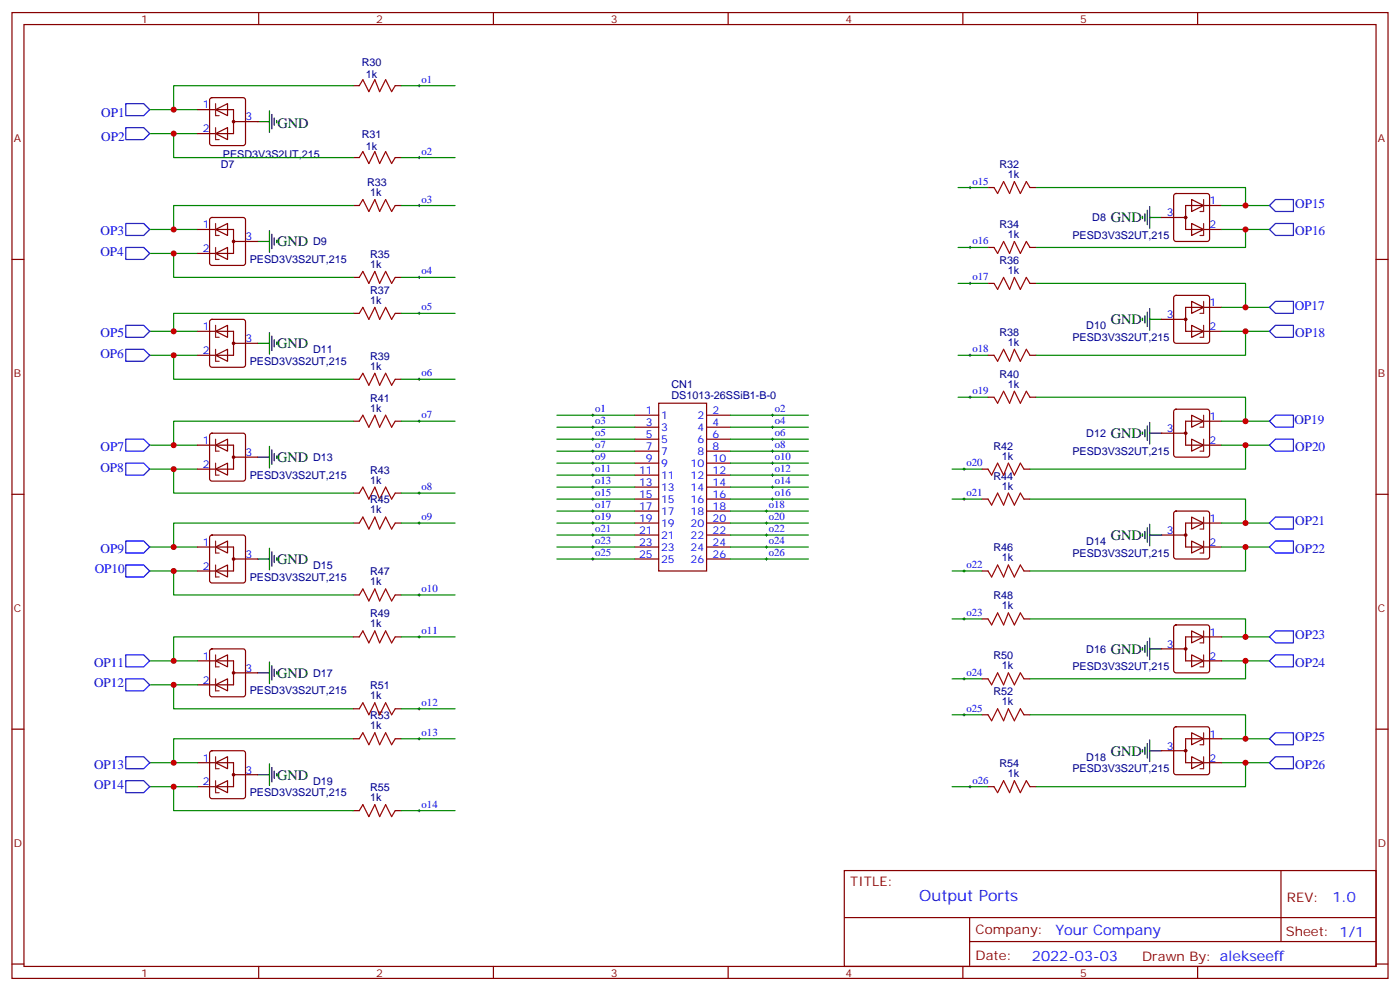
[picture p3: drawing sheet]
<svg xmlns="http://www.w3.org/2000/svg" width="412mm" height="292mm" viewBox="0 0 412 292" stroke-linecap="round" stroke-linejoin="round" font-family="sans-serif">
<g fill="none" stroke="#870000" stroke-width=".35">
<path d="M3.5 3.7h405.4v284.3h-405.4zM7.1 7.2h398.2v277.3h-398.2zM76.2 3.7v3.5M145.3 3.7v3.5M214.5 3.7v3.5M283.6 3.7v3.5M352.8 3.7v3.5M58.2 32.3h10.6v7h-10.6M62 29l.4-.2h9.2l.5 .2 .2 .5v12.7l-.2 .5-.5 .2h-9.2l-.5-.3-.2-.4v-12.7zM63.5 39.3l3.5-1.7v3.5zM63.5 32.3l3.5-1.8v3.5zM68.8 35.8h7"/>
<path d="M104.1 25.2h1.7M116.4 25.2h1.8M104.1 46.4h1.7M116.4 46.4h1.8M291 55.2h1.8M303.4 55.2h1.8M346 57.2l.4-.2h9.2l.5 .2 .2 .5v12.7l-.2 .5-.5 .2h-9.2l-.5-.2-.2-.5v-12.7zM351 58.7l3.5 1.8-3.5 1.8zM3.5 76.4h3.6M58.2 67.6h10.6v7h-10.6M62 64.2l.4-.2h9.2l.5 .2 .2 .5v12.7l-.2 .5-.5 .2h-9.2l-.5-.2-.2-.5v-12.7zM63.5 74.6l3.5-1.8v3.6z"/>
<path d="M63.5 67.6l3.5-1.8v3.5zM68.8 71.1h7M104.1 60.5h1.7M116.4 60.5h1.8M291 72.8h1.8M303.4 72.8h1.8M342.2 64h7M351 65.8l3.5 1.8-3.5 1.7zM359.8 60.5h-10.6v7.1h10.6M405.3 76.4h3.6M58.2 97.5h10.6v7.1h-10.6M62 94.2l.4-.2h9.2l.5 .2 .2 .5v12.7l-.2 .5-.5 .2h-9.2l-.5-.2-.2-.5v-12.7z"/>
<path d="M63.5 97.5l3.5-1.7v3.5zM104.1 81.7h1.7M104.1 92.3h1.7M116.4 81.7h1.8M116.4 92.3h1.8M291 83.4h1.8M303.4 83.4h1.8M342.2 94h7M346 87.2l.4-.2h9.2l.5 .2 .2 .5v12.7l-.2 .5-.5 .2h-9.2l-.5-.3-.2-.4v-12.7zM351 95.8l3.5 1.7-3.5 1.8zM351 88.7l3.5 1.8-3.5 1.8zM359.8 90.5h-10.6v7h10.6"/>
<path d="M63.5 104.6l3.5-1.8v3.6zM68.8 101.1h7M104.1 111.7h1.7M116.4 111.7h1.8M194 118.7h14.1v49.4h-14.1zM291 116.9h1.8M291 104.6h1.8M303.4 116.9h1.8M303.4 104.6h1.8M58.2 131.1h10.6v7h-10.6M62 127.7l.4-.2h9.2l.5 .2 .2 .5v12.7l-.2 .5-.5 .2h-9.2l-.5-.2-.2-.5v-12.7zM63.5 138.1l3.5-1.8v3.6z"/>
<path d="M63.5 131.1l3.5-1.8v3.5zM68.8 134.6h7M104.1 124h1.7M116.4 124h1.8M187 122.2h7M187 125.8h7M187 129.3h7M187 132.8h7M187 136.3h7M187 139.9h7M208.1 122.2h7.1M208.1 125.8h7.1"/>
<path d="M208.1 129.3h7.1M208.1 132.8h7.1M208.1 136.3h7.1M208.1 139.9h7.1M289.3 138.1h1.7M301.6 138.1h1.8M342.2 127.5h7M346 120.7l.4-.2h9.2l.5 .2 .2 .5v12.7l-.2 .5-.5 .2h-9.2l-.5-.2-.2-.5v-12.7zM351 129.3l3.5 1.8-3.5 1.7zM351 122.2l3.5 1.8-3.5 1.8zM359.8 124h-10.6v7.1h10.6M3.5 145.5h3.6"/>
<path d="M62 157.7l.4-.2h9.2l.5 .2 .2 .5v12.7l-.2 .5-.5 .2h-9.2l-.5-.2-.2-.5v-12.7zM104.1 154h1.7M104.1 145.2h1.7M116.4 154h1.8M116.4 145.2h1.8M187 146.9h7M187 154h7M187 157.5h7M187 143.4h7M187 150.5h7M208.1 146.9h7.1M208.1 154h7.1"/>
<path d="M208.1 157.5h7.1M208.1 143.4h7.1M208.1 150.5h7.1M289.3 146.9h1.7M301.6 146.9h1.8M342.2 157.5h7M346 150.7l.4-.2h9.2l.5 .2 .2 .5v12.7l-.2 .5-.5 .2h-9.2l-.5-.3-.2-.4v-12.7zM351 159.3l3.5 1.7-3.5 1.8zM351 152.2l3.5 1.8-3.5 1.8zM359.8 154h-10.6v7h10.6M405.3 145.5h3.6M58.2 161h10.6v7.1h-10.6"/>
<path d="M63.5 168.1l3.5-1.8v3.6zM63.5 161l3.5-1.7v3.5zM68.8 164.6h7M104.1 175.2h1.7M116.4 175.2h1.8M187 161h7M187 164.6h7M208.1 161h7.1M208.1 164.6h7.1M289.3 168.1h1.7M301.6 168.1h1.8M58.2 194.6h10.6v7h-10.6"/>
<path d="M62 191.2l.4-.2h9.2l.5 .2 .2 .5v12.7l-.2 .5-.5 .2h-9.2l-.5-.2-.2-.5v-12.7zM63.5 194.6l3.5-1.8v3.5zM68.8 198.1h7M104.1 187.5h1.7M116.4 187.5h1.8M289.3 182.2h1.7M289.3 199.8h1.7M301.6 182.2h1.8M301.6 199.8h1.8M342.2 191h7M346 184.2l.4-.2h9.2l.5 .2 .2 .5v12.7l-.2 .5-.5 .2h-9.2l-.5-.2-.2-.5v-12.7zM351 192.8l3.5 1.8-3.5 1.7z"/>
<path d="M351 185.7l3.5 1.8-3.5 1.8zM359.8 187.5h-10.6v7.1h10.6M3.5 214.7h3.6M63.5 201.6l3.5-1.8v3.6zM104.1 217.5h1.7M104.1 208.7h1.7M116.4 217.5h1.8M116.4 208.7h1.8M289.3 210.4h1.7M301.6 210.4h1.8M346 214.2l.4-.2h9.2l.5 .2 .2 .5v12.7l-.2 .5-.5 .2h-9.2l-.5-.3-.2-.4v-12.7zM351 215.7l3.5 1.8-3.5 1.8z"/>
<path d="M359.8 217.5h-10.6v7h10.6M405.3 214.7h3.6M58.2 224.5h10.6v7.1h-10.6M62 221.2l.4-.2h9.2l.5 .2 .2 .5v12.7l-.2 .5-.5 .2h-9.2l-.5-.2-.2-.5v-12.7zM63.5 231.6l3.5-1.8v3.6zM63.5 224.5l3.5-1.7v3.5zM68.8 228.1h7M104.1 238.7h1.7M116.4 238.7h1.8M291 231.6h1.8M303.4 231.6h1.8M342.2 221h7"/>
<path d="M351 222.8l3.5 1.7-3.5 1.8zM248.7 256.3h156.6v28.2h-156.6zM377.3 256.3v20.9M248.7 270.1h156.5M285.6 277.2h119.6M285.6 270.1v14.2M3.5 283.8h3.6M76.2 284.5v3.5M145.3 284.5v3.5M214.5 284.5v3.5M283.6 284.5v3.5M352.8 284.5v3.5"/>
<path d="M405.3 283.8h3.6"/>
</g>
<g fill="none" stroke="#a10000" stroke-width=".35">
<path d="M105.8 25.2l1.1-1.7 1.8 3.5 1.7-3.5 1.4 3.5 1.8-3.5 1.8 3.5 1-1.8M105.8 46.4l1.1-1.8 1.8 3.6 1.7-3.6 1.4 3.6 1.8-3.6 1.8 3.6 1-1.8M292.8 55.2l1.1 1.8 1.7-3.6 1.8 3.6 1.4-3.6 1.8 3.6 1.7-3.6 1.1 1.8M105.8 60.5l1.1-1.8 1.8 3.6 1.7-3.6 1.4 3.6 1.8-3.6 1.8 3.6 1-1.8M292.8 72.8l1.1 1.8 1.7-3.5 1.8 3.5 1.4-3.5 1.8 3.5 1.7-3.5 1.1 1.7M105.8 81.7l1.1-1.8 1.8 3.5 1.7-3.5 1.4 3.5 1.8-3.5 1.8 3.5 1-1.7M105.8 92.3l1.1-1.8 1.8 3.5 1.7-3.5 1.4 3.5 1.8-3.5 1.8 3.5 1-1.7M292.8 83.4l1.1 1.8 1.7-3.5 1.8 3.5 1.4-3.5 1.8 3.5 1.7-3.5 1.1 1.7M105.8 111.7l1.1-1.8 1.8 3.5 1.7-3.5 1.4 3.5 1.8-3.5 1.8 3.5 1-1.7M292.8 116.9l1.1 1.8 1.7-3.5 1.8 3.5 1.4-3.5 1.8 3.5 1.7-3.5 1.1 1.7M292.8 104.6l1.1 1.8 1.7-3.6 1.8 3.6 1.4-3.6 1.8 3.6 1.7-3.6 1.1 1.8M105.8 124l1.1-1.8 1.8 3.6 1.7-3.6 1.4 3.6 1.8-3.6 1.8 3.6 1-1.8"/>
<path d="M291 138.1l1.1 1.8 1.8-3.6 1.7 3.6 1.4-3.6 1.8 3.6 1.8-3.6 1 1.8M105.8 145.2l1.1-1.8 1.8 3.5 1.7-3.5 1.4 3.5 1.8-3.5 1.8 3.5 1-1.7M105.8 154l1.1-1.8 1.8 3.6 1.7-3.6 1.4 3.6 1.8-3.6 1.8 3.6 1-1.8M291 146.9l1.1 1.8 1.8-3.5 1.7 3.5 1.4-3.5 1.8 3.5 1.8-3.5 1 1.7M105.8 175.2l1.1-1.8 1.8 3.5 1.7-3.5 1.4 3.5 1.8-3.5 1.8 3.5 1-1.7M291 168.1l1.1 1.8 1.8-3.6 1.7 3.6 1.4-3.6 1.8 3.6 1.8-3.6 1 1.8M105.8 187.5l1.1-1.8 1.8 3.6 1.7-3.6 1.4 3.6 1.8-3.6 1.8 3.6 1-1.8M291 182.2l1.1 1.8 1.8-3.6 1.7 3.6 1.4-3.6 1.8 3.6 1.8-3.6 1 1.8M291 199.8l1.1 1.8 1.8-3.5 1.7 3.5 1.4-3.5 1.8 3.5 1.8-3.5 1 1.7M105.8 217.5l1.1-1.8 1.8 3.6 1.7-3.6 1.4 3.6 1.8-3.6 1.8 3.6 1-1.8M105.8 208.7l1.1-1.8 1.8 3.5 1.7-3.5 1.4 3.5 1.8-3.5 1.8 3.5 1-1.7M291 210.4l1.1 1.8 1.8-3.5 1.7 3.5 1.4-3.5 1.8 3.5 1.8-3.5 1 1.7"/>
<path d="M105.8 238.7l1.1-1.8 1.8 3.5 1.7-3.5 1.4 3.5 1.8-3.5 1.8 3.5 1-1.7M292.8 231.6l1.1 1.8 1.7-3.6 1.8 3.6 1.4-3.6 1.8 3.6 1.7-3.6 1.1 1.8"/>
</g>
<g fill="none" stroke="#000" stroke-width=".35">
<path d="M75.8 35.8h3.6M79.4 32.6v6.4M80.1 33.7v4.2M80.8 34.7v2.2M81.5 35.5v.7M75.8 71.1h3.6M79.4 67.9v6.4M80.1 69v4.2M80.8 70v2.1M81.5 70.7v.7M336.5 63.7v.7M337.3 63v2.1"/>
<path d="M338 61.9v4.2M338.7 60.9v6.3M338.7 64h3.5M79.4 97.9v6.3M80.1 99v4.2M336.5 93.7v.7M337.3 93v2.1M338 91.9v4.2M338.7 90.8v6.4M338.7 94h3.5M75.8 101.1h3.6M80.8 100v2.1"/>
<path d="M81.5 100.7v.7M75.8 134.6h3.6M79.4 131.4v6.4M80.1 132.5v4.2M80.8 133.5v2.1M81.5 134.2v.7M336.5 127.2v.7M337.3 126.5v2.1M338 125.4v4.2M338.7 124.4v6.3M338.7 127.5h3.5M336.5 157.2v.7"/>
<path d="M337.3 156.5v2.1M338 155.4v4.2M338.7 154.3v6.4M338.7 157.5h3.5M75.8 164.6h3.6M79.4 161.4v6.3M80.1 162.5v4.2M80.8 163.5v2.1M81.5 164.2v.7M75.8 198.1h3.6M79.4 194.9v6.4M80.1 196v4.2"/>
<path d="M80.8 197v2.1M81.5 197.7v.7M336.5 190.7v.7M337.3 190v2.1M338 188.9v4.2M338.7 187.9v6.3M338.7 191h3.5M337.3 220v2.1M338 218.9v4.2M338.7 217.8v6.4M75.8 228.1h3.6M79.4 224.9v6.3"/>
<path d="M80.1 226v4.2M80.8 227v2.1M81.5 227.7v.7M336.5 220.7v.7M338.7 221h3.5"/>
</g>
<g fill="none" stroke="#008700" stroke-width=".35">
<path d="M44.1 39.3h14.1M44.1 32.3h14.1M51.2 39.3v7.1h52.9M104.1 25.2h-52.9v7.1M118.2 25.2h15.9M118.2 46.4h15.9M282.2 55.2h8.8M305.2 55.2h61.7v5.3M44.1 67.6h14.1M44.1 74.6h14.1M51.2 74.6v7.1h52.9M104.1 60.5h-52.9v7.1"/>
<path d="M118.2 60.5h15.9M282.2 72.8h8.8M359.8 60.5h14.1M359.8 67.6h14.1M366.9 67.6v5.2h-61.7M44.1 97.5h14.1M104.1 92.3h-52.9v5.2M118.2 81.7h15.9M118.2 92.3h15.9M282.2 83.4h8.8M305.2 83.4h61.7v7.1M359.8 90.5h14.1"/>
<path d="M359.8 97.5h14.1M366.9 97.5v7.1h-61.7M44.1 104.6h14.1M51.2 104.6v7.1h52.9M118.2 111.7h15.9M282.2 104.6h8.8M282.2 116.9h8.8M305.2 116.9h61.7v7.1M44.1 131.1h14.1M44.1 138.1h14.1M51.2 138.1v7.1h52.9M104.1 124h-52.9v7.1"/>
<path d="M118.2 124h15.9M164 122.2h23M164 125.8h23M164 129.3h23M164 132.8h23M164 136.3h23M164 139.9h23M215.2 122.2h22.9M215.2 125.8h22.9M215.2 129.3h22.9M215.2 132.8h22.9M215.2 136.3h22.9"/>
<path d="M215.2 139.9h22.9M280.5 138.1h8.8M359.8 124h14.1M359.8 131.1h14.1M366.9 131.1v7h-63.5M104.1 154h-52.9v7M118.2 154h15.9M118.2 145.2h15.9M164 154h23M164 143.4h23M164 146.9h23M164 150.5h23"/>
<path d="M164 157.5h23M215.2 154h22.9M215.2 143.4h22.9M215.2 146.9h22.9M215.2 150.5h22.9M215.2 157.5h22.9M280.5 146.9h8.8M303.4 146.9h63.5v7.1M359.8 154h14.1M44.1 161h14.1M44.1 168.1h14.1M51.2 168.1v7.1h52.9"/>
<path d="M118.2 175.2h15.9M164 161h23M164 164.6h23M215.2 161h22.9M215.2 164.6h22.9M280.5 168.1h8.8M359.8 161h14.1M366.9 161v7.1h-63.5M44.1 194.6h14.1M104.1 187.5h-52.9v7.1M118.2 187.5h15.9M280.5 199.8h8.8"/>
<path d="M280.5 182.2h8.8M303.4 182.2h63.5v5.3M359.8 194.6h14.1M359.8 187.5h14.1M366.9 194.6v5.2h-63.5M44.1 201.6h14.1M51.2 201.6v7.1h52.9M104.1 217.5h-52.9v7M118.2 217.5h15.9M118.2 208.7h15.9M280.5 210.4h8.8M303.4 210.4h63.5v7.1"/>
<path d="M359.8 217.5h14.1M44.1 224.5h14.1M44.1 231.6h14.1M51.2 231.6v7.1h52.9M118.2 238.7h15.9M280.5 231.6h10.5M359.8 224.5h14.1M366.9 224.5v7.1h-61.7"/>
</g>
<g fill="none" stroke="#00f" stroke-width=".35">
<path d="M37 37.6h5.3l1.8 1.7-1.8 1.8h-5.3zM37 30.5h5.3l1.8 1.8-1.8 1.7h-5.3zM37 65.8h5.3l1.8 1.8-1.8 1.7h-5.3zM37 72.8h5.3l1.8 1.8-1.8 1.8h-5.3zM373.9 60.5l1.8-1.8h5.3v3.6h-5.3zM375.7 65.8h5.3v3.5h-5.3l-1.8-1.7zM37 95.8h5.3l1.8 1.7-1.8 1.8h-5.3zM373.9 90.5l1.8-1.8h5.3v3.6h-5.3zM375.7 95.8h5.3v3.5h-5.3l-1.8-1.8zM37 102.8h5.3l1.8 1.8-1.8 1.8h-5.3zM37 129.3h5.3l1.8 1.8-1.8 1.7h-5.3zM37 136.3h5.3l1.8 1.8-1.8 1.8h-5.3z"/>
<path d="M373.9 124l1.8-1.8h5.3v3.6h-5.3zM375.7 129.3h5.3v3.5h-5.3l-1.8-1.7zM37 159.3h5.3l1.8 1.7-1.8 1.8h-5.3zM373.9 154l1.8-1.8h5.3v3.6h-5.3zM375.7 159.3h5.3v3.5h-5.3l-1.8-1.8zM37 166.3h5.3l1.8 1.8-1.8 1.8h-5.3zM37 192.8h5.3l1.8 1.8-1.8 1.7h-5.3zM37 199.8h5.3l1.8 1.8-1.8 1.8h-5.3zM373.9 187.5l1.8-1.8h5.3v3.6h-5.3zM375.7 192.8h5.3v3.5h-5.3l-1.8-1.7zM373.9 217.5l1.8-1.8h5.3v3.6h-5.3zM37 222.8h5.3l1.8 1.7-1.8 1.8h-5.3z"/>
<path d="M37 229.8h5.3l1.8 1.8-1.8 1.8h-5.3zM375.7 222.8h5.3v3.5h-5.3l-1.8-1.8z"/>
</g>
<g fill="none" stroke="#8c2424" stroke-width=".35">
<path d="M63.5 30.5v3.5h1.1M63.5 37.6v3.5h1.1M354.5 58.7v3.6h-1M63.5 65.8v3.5h1.1M63.5 72.8v3.6h1.1M354.5 65.8v3.5h-1M63.5 95.8v3.5h1.1M354.5 88.7v3.6h-1M354.5 95.8v3.5h-1M63.5 102.8v3.6h1.1M63.5 129.3v3.5h1.1M63.5 136.3v3.6h1.1"/>
<path d="M354.5 122.2v3.6h-1M354.5 129.3v3.5h-1M63.5 159.3v3.5h1.1M354.5 152.2v3.6h-1M354.5 159.3v3.5h-1M63.5 166.3v3.6h1.1M63.5 192.8v3.5h1.1M63.5 199.8v3.6h1.1M354.5 185.7v3.6h-1M354.5 192.8v3.5h-1M354.5 215.7v3.6h-1M63.5 222.8v3.5h1.1"/>
<path d="M63.5 229.8v3.6h1.1M354.5 222.8v3.5h-1"/>
</g>
<g fill="#870000" stroke="#870000" stroke-width=".35">
<circle cx="68.8" cy="35.8" r=".35"/>
<circle cx="349.3" cy="191" r=".35"/>
<circle cx="349.3" cy="221" r=".35"/>
<circle cx="349.3" cy="157.5" r=".35"/>
<circle cx="349.3" cy="127.5" r=".35"/>
<circle cx="349.3" cy="94" r=".35"/>
<circle cx="349.3" cy="64" r=".35"/>
<circle cx="68.8" cy="71.1" r=".35"/>
<circle cx="68.8" cy="101.1" r=".35"/>
<circle cx="68.8" cy="134.6" r=".35"/>
<circle cx="68.8" cy="164.6" r=".35"/>
<circle cx="68.8" cy="228.1" r=".35"/>
<circle cx="68.8" cy="198.1" r=".35"/>
</g>
<g fill="none" stroke="#000" stroke-width=".29">
<path d="M123.1 25.2h.7M123.5 24.9v.7M123.1 46.4h.7M123.5 46v.7M285.4 55.2h.7M285.8 54.9v.7M123.1 60.5h.7M123.5 60.1v.8M285.4 72.8h.7M285.8 72.5v.7M123.1 81.7h.7M123.1 92.3h.7"/>
<path d="M123.5 81.3v.7M123.5 91.9v.7M285.4 83.4h.7M285.8 83.1v.7M123.1 111.7h.7M123.5 111.3v.7M285.4 104.6h.7M285.4 116.9h.7M285.8 104.2v.8M285.8 116.6v.7M123.1 124h.7M123.5 123.6v.8"/>
<path d="M174.3 122.2h.7M174.3 125.8h.7M174.3 129.3h.7M174.3 132.8h.7M174.3 136.3h.7M174.3 139.9h.7M174.6 121.9v.7M174.6 125.4v.7M174.6 128.9v.7M174.6 132.5v.7M174.6 136v.7M174.6 139.5v.7"/>
<path d="M227.2 122.2h.7M227.2 125.8h.7M227.2 129.3h.7M227.2 132.8h.7M227.2 136.3h.7M227.2 139.9h.7M227.5 121.9v.7M227.5 125.4v.7M227.5 128.9v.7M227.5 132.5v.7M227.5 136v.7M227.5 139.5v.7"/>
<path d="M283.6 138.1h.7M284 137.8v.7M123.1 154h.7M123.1 145.2h.7M123.5 144.8v.7M123.5 153.6v.7M174.3 143.4h.7M174.3 146.9h.7M174.3 150.5h.7M174.3 154h.7M174.3 157.5h.7M174.6 143.1v.7"/>
<path d="M174.6 146.6v.7M174.6 150.1v.7M174.6 153.6v.7M174.6 157.2v.7M225.4 150.5h.7M225.4 154h.7M225.4 157.5h.7M225.8 150.1v.7M225.8 153.6v.7M225.8 157.2v.7M227.2 143.4h.7M227.2 146.9h.7"/>
<path d="M227.5 143.1v.7M227.5 146.6v.7M283.6 146.9h.7M284 146.6v.7M123.1 175.2h.7M123.5 174.8v.7M174.3 161h.7M174.3 164.6h.7M174.6 160.7v.7M174.6 164.2v.7M225.4 161h.7M225.4 164.6h.7"/>
<path d="M225.8 160.7v.7M225.8 164.2v.7M283.6 168.1h.7M284 167.7v.8M123.1 187.5h.7M123.5 187.1v.8M283.6 182.2h.7M283.6 199.8h.7M284 181.9v.7M284 199.5v.7M123.1 208.7h.7M123.1 217.5h.7"/>
<path d="M123.5 208.3v.7M123.5 217.1v.7M283.6 210.4h.7M284 210.1v.7M123.1 238.7h.7M123.5 238.3v.7M285.4 231.6h.7M285.8 231.2v.8"/>
</g>
<g fill="#c00">
<circle cx="51.2" cy="32.3" r=".88"/>
<circle cx="51.2" cy="39.3" r=".88"/>
<circle cx="366.9" cy="224.5" r=".88"/>
<circle cx="366.9" cy="217.5" r=".88"/>
<circle cx="366.9" cy="187.5" r=".88"/>
<circle cx="366.9" cy="194.6" r=".88"/>
<circle cx="366.9" cy="131.1" r=".88"/>
<circle cx="366.9" cy="124" r=".88"/>
<circle cx="366.9" cy="154" r=".88"/>
<circle cx="366.9" cy="161" r=".88"/>
<circle cx="366.9" cy="67.6" r=".88"/>
<circle cx="366.9" cy="60.5" r=".88"/>
<circle cx="366.9" cy="90.5" r=".88"/>
<circle cx="366.9" cy="97.5" r=".88"/>
<circle cx="51.2" cy="104.6" r=".88"/>
<circle cx="51.2" cy="97.5" r=".88"/>
<circle cx="51.2" cy="67.6" r=".88"/>
<circle cx="51.2" cy="74.6" r=".88"/>
<circle cx="51.2" cy="168.1" r=".88"/>
<circle cx="51.2" cy="161" r=".88"/>
<circle cx="51.2" cy="131.1" r=".88"/>
<circle cx="51.2" cy="138.1" r=".88"/>
<circle cx="51.2" cy="201.6" r=".88"/>
<circle cx="51.2" cy="194.6" r=".88"/>
<circle cx="51.2" cy="224.5" r=".88"/>
<circle cx="51.2" cy="231.6" r=".88"/>
</g>
<text font-size="4.6" fill="#00f" x="270.8" y="265.3">Output Ports</text>
<g font-size="4.2">
<text x="81.7" y="37.6">GND</text>
<text x="327.2" y="65.4">GND</text>
<text x="81.7" y="72.5">GND</text>
<text x="327.2" y="95.4">GND</text>
<text x="81.7" y="102.5">GND</text>
<text x="327.2" y="128.9">GND</text>
<text x="81.7" y="136">GND</text>
<text x="327.2" y="158.9">GND</text>
<text x="81.7" y="166">GND</text>
<text x="327.2" y="192.4">GND</text>
<text x="81.7" y="199.5">GND</text>
<text x="327.2" y="222.4">GND</text>
<text x="81.7" y="229.5">GND</text>
</g>
<g font-size="4.2" fill="#00f">
<text x="392.5" y="265.6">1.0</text>
<text x="310.9" y="275.1">Your Company</text>
<text x="304" y="282.9">2022-03-03</text>
</g>
<g font-size="3.9" fill="#00f">
<text x="29.8" y="34.5">OP1</text>
<text x="29.8" y="41.6">OP2</text>
<text x="381.5" y="61.3">OP15</text>
<text x="29.6" y="69.3">OP3</text>
<text x="381.5" y="69.3">OP16</text>
<text x="29.6" y="75.3">OP4</text>
<text x="381.4" y="91.2">OP17</text>
<text x="29.6" y="99.3">OP5</text>
<text x="381.5" y="99.3">OP18</text>
<text x="29.6" y="105.3">OP6</text>
<text x="381.3" y="124.7">OP19</text>
<text x="29.6" y="132.8">OP7</text>
<text x="381.5" y="132.8">OP20</text>
<text x="29.6" y="138.8">OP8</text>
<text x="381.5" y="154.7">OP21</text>
<text x="29.6" y="162.8">OP9</text>
<text x="381.5" y="162.8">OP22</text>
<text x="27.9" y="168.8">OP10</text>
<text x="381.5" y="188.2">OP23</text>
<text x="27.7" y="196.3">OP11</text>
<text x="381.5" y="196.3">OP24</text>
<text x="27.7" y="202.3">OP12</text>
<text x="381.5" y="218.2">OP25</text>
<text x="27.7" y="226.3">OP13</text>
<text x="381.5" y="226.3">OP26</text>
<text x="27.7" y="232.3">OP14</text>
</g>
<g font-size="3.9" fill="#800">
<text x="250.5" y="260.9">TITLE:</text>
<text x="379.1" y="265.6">REV:</text>
<text x="287.4" y="275.1">Company:</text>
<text x="378.7" y="275.7">Sheet: 1/1</text>
<text x="287.4" y="282.8">Date:</text>
<text x="336.4" y="282.8">Drawn By: alekseeff</text>
</g>
<g font-size="3.2" fill="#800">
<text x="41.6" y="6.7">1</text>
<text x="110.8" y="6.7">2</text>
<text x="179.9" y="6.7">3</text>
<text x="249.1" y="6.7">4</text>
<text x="318.2" y="6.7">5</text>
<text x="4.1" y="41.8">A</text>
<text x="405.9" y="41.8">A</text>
<text x="4.1" y="110.9">B</text>
<text x="405.9" y="110.9">B</text>
<text x="4.1" y="180.1">C</text>
<text x="405.9" y="180.1">C</text>
<text x="4.1" y="249.2">D</text>
<text x="405.9" y="249.2">D</text>
<text x="41.6" y="287.5">1</text>
<text x="110.8" y="287.5">2</text>
<text x="179.9" y="287.5">3</text>
<text x="249.1" y="287.5">4</text>
<text x="318.2" y="287.5">5</text>
</g>
<g font-size="3.2" fill="#000080">
<text x="106.6" y="19.3">R30</text>
<text x="107.7" y="22.9">1k</text>
<text x="106.6" y="40.5">R31</text>
<text x="65.6" y="46.4">PESD3V3S2UT,215</text>
<text x="107.7" y="44">1k</text>
<text x="65.1" y="49.3">D7</text>
<text x="294.4" y="49.4">R32</text>
<text x="296.9" y="52.4">1k</text>
<text x="108.1" y="54.6">R33</text>
<text x="109" y="57.7">1k</text>
<text x="321.8" y="65.2">D8</text>
<text x="294.4" y="67.1">R34</text>
<text x="296.9" y="70">1k</text>
<text x="315.9" y="70.4">PESD3V3S2UT,215</text>
<text x="73.6" y="77.4">PESD3V3S2UT,215</text>
<text x="92.2" y="72.2">D9</text>
<text x="109" y="75.9">R35</text>
<text x="294.4" y="77.7">R36</text>
<text x="109" y="78.8">1k</text>
<text x="296.9" y="80.6">1k</text>
<text x="109" y="89.4">1k</text>
<text x="109" y="86.5">R37</text>
<text x="294.4" y="98.8">R38</text>
<text x="296.9" y="101.8">1k</text>
<text x="315.9" y="100.4">PESD3V3S2UT,215</text>
<text x="320" y="96.9">D10</text>
<text x="73.6" y="107.4">PESD3V3S2UT,215</text>
<text x="92.2" y="104">D11</text>
<text x="109" y="105.9">R39</text>
<text x="109" y="108.8">1k</text>
<text x="294.4" y="111.2">R40</text>
<text x="109" y="118.2">R41</text>
<text x="197.8" y="117.5">DS1013-26SSiB1-B-0</text>
<text x="197.8" y="114.3">CN1</text>
<text x="296.9" y="114.1">1k</text>
<text x="109" y="121.2">1k</text>
<text x="320" y="128.7">D12</text>
<text x="92.2" y="135.7">D13</text>
<text x="292.6" y="132.4">R42</text>
<text x="295.1" y="135.3">1k</text>
<text x="315.9" y="133.9">PESD3V3S2UT,215</text>
<text x="73.6" y="140.9">PESD3V3S2UT,215</text>
<text x="109" y="142.3">1k</text>
<text x="109" y="139.4">R43</text>
<text x="292.6" y="141.2">R44</text>
<text x="109" y="148.2">R45</text>
<text x="295.1" y="144.1">1k</text>
<text x="109" y="151.2">1k</text>
<text x="320" y="160.4">D14</text>
<text x="92.2" y="167.5">D15</text>
<text x="292.6" y="162.3">R46</text>
<text x="295.1" y="165.3">1k</text>
<text x="315.9" y="163.9">PESD3V3S2UT,215</text>
<text x="73.6" y="170.9">PESD3V3S2UT,215</text>
<text x="109" y="172.3">1k</text>
<text x="109" y="169.4">R47</text>
<text x="292.6" y="176.4">R48</text>
<text x="295.1" y="179.4">1k</text>
<text x="109" y="184.7">1k</text>
<text x="109" y="181.7">R49</text>
<text x="292.6" y="194.1">R50</text>
<text x="295.1" y="197">1k</text>
<text x="315.9" y="197.4">PESD3V3S2UT,215</text>
<text x="320" y="192.2">D16</text>
<text x="92.2" y="199.2">D17</text>
<text x="109" y="202.9">R51</text>
<text x="73.6" y="204.4">PESD3V3S2UT,215</text>
<text x="109" y="205.8">1k</text>
<text x="292.6" y="204.7">R52</text>
<text x="295.1" y="207.6">1k</text>
<text x="109" y="214.7">1k</text>
<text x="109" y="211.7">R53</text>
<text x="294.4" y="225.8">R54</text>
<text x="315.9" y="227.4">PESD3V3S2UT,215</text>
<text x="320" y="223.9">D18</text>
<text x="92.2" y="231">D19</text>
<text x="109" y="232.9">R55</text>
<text x="296.9" y="228.8">1k</text>
<text x="73.6" y="234.4">PESD3V3S2UT,215</text>
<text x="109" y="235.8">1k</text>
</g>
<g font-size="3.2" fill="#00f">
<text x="124.2" y="24.3">o1</text>
<text x="59.7" y="31.9">1</text>
<text x="72.3" y="35.5">3</text>
<text x="59.7" y="39">2</text>
<text x="124.2" y="45.5">o2</text>
<text x="124.2" y="59.6">o3</text>
<text x="286.5" y="54.3">o15</text>
<text x="343.7" y="63.7">3</text>
<text x="356.3" y="60.1">1</text>
<text x="59.7" y="67.2">1</text>
<text x="72.3" y="70.7">3</text>
<text x="286.5" y="72">o16</text>
<text x="356.3" y="67.2">2</text>
<text x="59.7" y="74.3">2</text>
<text x="124.2" y="80.8">o4</text>
<text x="286.5" y="82.6">o17</text>
<text x="124.2" y="91.4">o5</text>
<text x="343.7" y="93.7">3</text>
<text x="356.3" y="90.1">1</text>
<text x="59.7" y="97.2">1</text>
<text x="72.3" y="100.7">3</text>
<text x="356.3" y="97.2">2</text>
<text x="59.7" y="104.2">2</text>
<text x="286.5" y="103.7">o18</text>
<text x="124.2" y="110.8">o6</text>
<text x="286.5" y="116.1">o19</text>
<text x="124.2" y="123.1">o7</text>
<text x="175.3" y="124.9">o3</text>
<text x="175.3" y="121.4">o1</text>
<text x="190.2" y="121.9">1</text>
<text x="190.2" y="125.4">3</text>
<text x="194.7" y="123.3">1</text>
<text x="205.4" y="123.3">2</text>
<text x="209.9" y="121.9">2</text>
<text x="209.9" y="125.4">4</text>
<text x="228.2" y="121.4">o2</text>
<text x="228.2" y="124.9">o4</text>
<text x="356.3" y="123.6">1</text>
<text x="59.7" y="130.7">1</text>
<text x="175.3" y="128.4">o5</text>
<text x="175.3" y="131.9">o7</text>
<text x="190.2" y="128.9">5</text>
<text x="194.7" y="126.8">3</text>
<text x="194.7" y="130.4">5</text>
<text x="205.4" y="126.8">4</text>
<text x="205.4" y="130.4">6</text>
<text x="209.9" y="128.9">6</text>
<text x="228.2" y="128.4">o6</text>
<text x="228.2" y="131.9">o8</text>
<text x="343.7" y="127.2">3</text>
<text x="356.3" y="130.7">2</text>
<text x="59.7" y="137.8">2</text>
<text x="72.3" y="134.2">3</text>
<text x="175.3" y="135.5">o9</text>
<text x="190.2" y="132.5">7</text>
<text x="190.2" y="136">9</text>
<text x="194.7" y="133.9">7</text>
<text x="194.7" y="137.4">9</text>
<text x="203.4" y="137.4">10</text>
<text x="205.4" y="133.9">8</text>
<text x="209.9" y="132.5">8</text>
<text x="209.9" y="136">10</text>
<text x="228.2" y="135.5">o10</text>
<text x="284.7" y="137.2">o20</text>
<text x="175.3" y="139">o11</text>
<text x="175.3" y="142.5">o13</text>
<text x="188.2" y="139.5">11</text>
<text x="188.2" y="143.1">13</text>
<text x="194.7" y="140.9">11</text>
<text x="203.4" y="140.9">12</text>
<text x="209.9" y="139.5">12</text>
<text x="209.9" y="143.1">14</text>
<text x="228.2" y="139">o12</text>
<text x="228.2" y="142.5">o14</text>
<text x="124.2" y="144.3">o8</text>
<text x="175.3" y="146">o15</text>
<text x="175.3" y="149.6">o17</text>
<text x="188.2" y="146.6">15</text>
<text x="194.7" y="144.5">13</text>
<text x="194.7" y="148">15</text>
<text x="203.4" y="144.5">14</text>
<text x="203.4" y="148">16</text>
<text x="209.9" y="146.6">16</text>
<text x="226.5" y="149.6">o18</text>
<text x="228.2" y="146">o16</text>
<text x="284.7" y="146">o21</text>
<text x="124.2" y="153.1">o9</text>
<text x="175.3" y="153.1">o19</text>
<text x="188.2" y="150.1">17</text>
<text x="188.2" y="153.6">19</text>
<text x="194.7" y="151.5">17</text>
<text x="194.7" y="155">19</text>
<text x="203.4" y="151.5">18</text>
<text x="203.4" y="155">20</text>
<text x="209.9" y="150.1">18</text>
<text x="209.9" y="153.6">20</text>
<text x="226.5" y="153.1">o20</text>
<text x="356.3" y="153.6">1</text>
<text x="59.7" y="160.7">1</text>
<text x="175.3" y="156.6">o21</text>
<text x="175.3" y="160.2">o23</text>
<text x="188.2" y="157.2">21</text>
<text x="188.2" y="160.7">23</text>
<text x="194.7" y="158.6">21</text>
<text x="203.4" y="158.6">22</text>
<text x="209.9" y="157.2">22</text>
<text x="209.9" y="160.7">24</text>
<text x="226.5" y="156.6">o22</text>
<text x="226.5" y="160.2">o24</text>
<text x="343.7" y="157.2">3</text>
<text x="356.3" y="160.7">2</text>
<text x="59.7" y="167.7">2</text>
<text x="72.3" y="164.2">3</text>
<text x="175.3" y="163.7">o25</text>
<text x="188.2" y="164.2">25</text>
<text x="194.7" y="162.1">23</text>
<text x="194.7" y="165.6">25</text>
<text x="203.4" y="162.1">24</text>
<text x="203.4" y="165.6">26</text>
<text x="209.9" y="164.2">26</text>
<text x="226.5" y="163.7">o26</text>
<text x="284.7" y="167.2">o22</text>
<text x="124.2" y="174.3">o10</text>
<text x="284.7" y="181.3">o23</text>
<text x="124.2" y="186.6">o11</text>
<text x="343.7" y="190.7">3</text>
<text x="356.3" y="187.1">1</text>
<text x="59.7" y="194.2">1</text>
<text x="72.3" y="197.7">3</text>
<text x="356.3" y="194.2">2</text>
<text x="59.7" y="201.3">2</text>
<text x="284.7" y="199">o24</text>
<text x="124.2" y="207.8">o12</text>
<text x="284.7" y="209.6">o25</text>
<text x="124.2" y="216.6">o13</text>
<text x="343.7" y="220.7">3</text>
<text x="356.3" y="217.1">1</text>
<text x="59.7" y="224.2">1</text>
<text x="72.3" y="227.7">3</text>
<text x="356.3" y="224.2">2</text>
<text x="59.7" y="231.2">2</text>
<text x="286.5" y="230.7">o26</text>
<text x="124.2" y="237.8">o14</text>
</g>
</svg>
